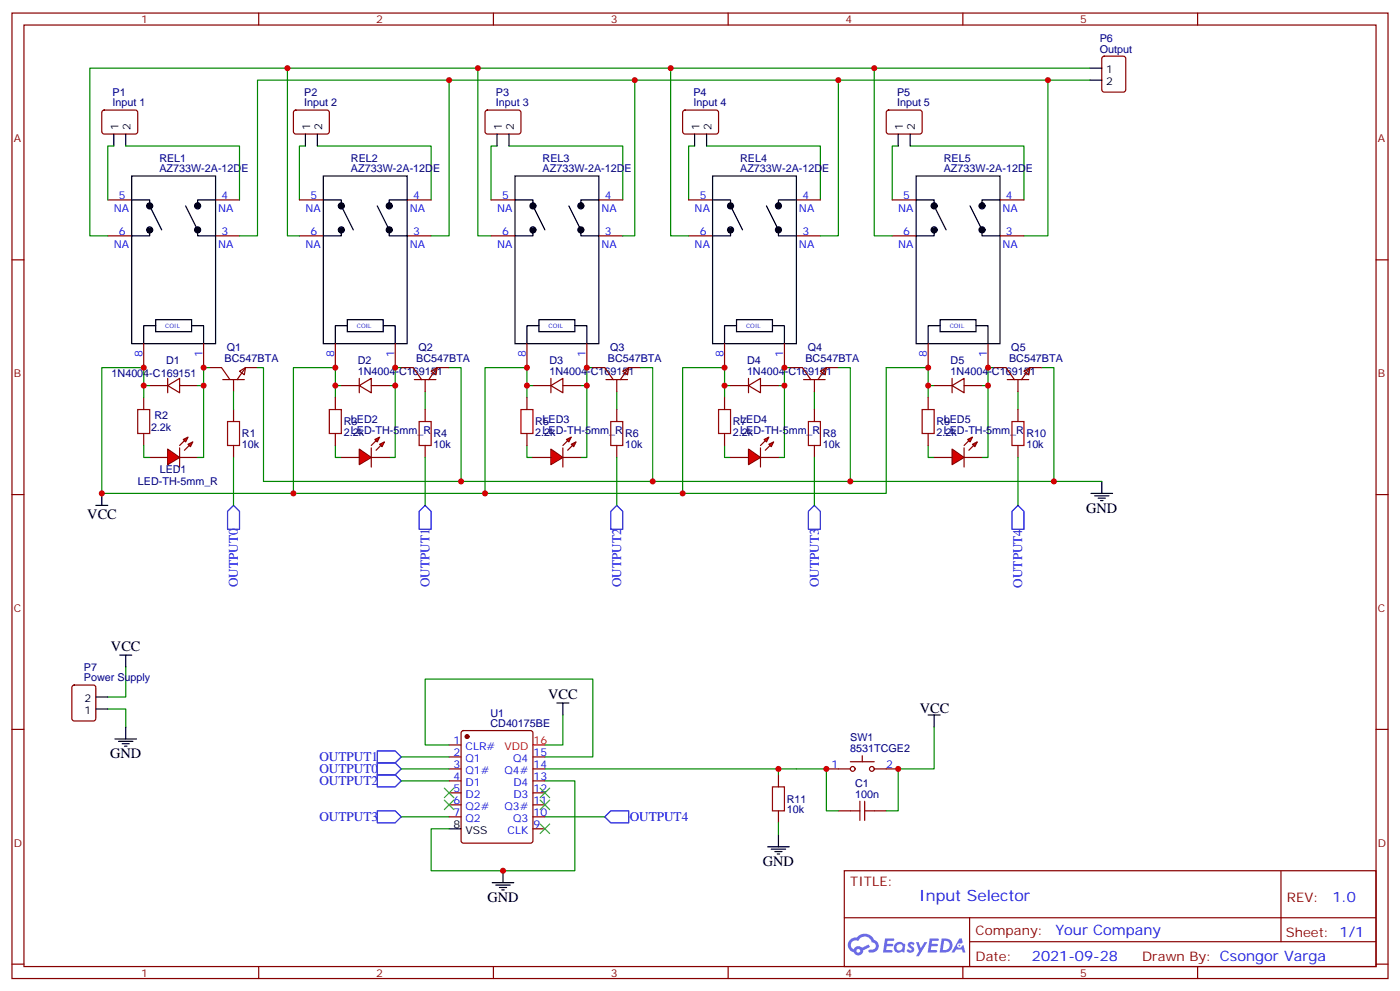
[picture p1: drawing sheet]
<svg xmlns="http://www.w3.org/2000/svg" width="412mm" height="292mm" viewBox="0 0 412 292" stroke-linecap="round" stroke-linejoin="round" font-family="sans-serif">
<g fill="none" stroke="#870000" stroke-width=".35">
<path d="M3.5 3.8h405.4v284.4h-405.4zM7.1 7.4h398.2v277.3h-398.2zM76.2 3.8v3.6M145.3 3.8v3.6M214.5 3.8v3.6M283.6 3.8v3.6M352.8 3.8v3.6M3.5 76.5h3.6M405.3 76.5h3.6M3.5 145.7h3.6M405.3 145.7h3.6M3.5 214.8h3.6"/>
<path d="M405.3 214.8h3.6M248.7 256.4h156.6v28.3h-156.6zM377.3 256.5v20.8M248.7 270.3h156.5M285.6 277.3h119.6M285.6 270.3v14.1M3.5 284h3.6M76.2 284.7v3.5M145.3 284.7v3.5M214.5 284.7v3.5M283.6 284.7v3.5M352.8 284.7v3.5"/>
<path d="M405.3 284h3.6"/>
</g>
<g fill="#5487ff">
<path d="M267.7 277.6a1.22 1.22 0 0 1 1.7 .3l-.4 .6a.47 .47 0 0 0-.3-.5 .47 .47 0 0 0-.5 .2l.1 .3a1.14 1.14 0 0 1 .8 1.7 1.14 1.14 0 0 1-1.9 0l-.2-.2 .5-.5 .7 .4a.29 .29 0 0 0 .3-.3 .29 .29 0 0 0-.2-.3 1.04 1.04 0 0 1-.6-1.7z"/>
<path d="M260.7 276.4h2.4l.3 .1-.2 .5-1.8 .1-.1 .9h1.5l.3 .3-.3 .4h-1.6l-.2 1.1h1.7l.2 .4-.2 .3h-2.6z"/>
<path d="M273.8 276.4h2.4l.3 .1-.1 .5-1.8 .1-.2 .9h1.6l.3 .3-.4 .4h-1.6l-.1 1.1h1.7l.2 .4-.2 .3h-2.6z"/>
<path d="M282.6 276.4h.7l.3 1.2-.6 .3a.69 .69 0 0 0-1 .3 .69 .69 0 0 0 .4 1 .69 .69 0 0 0 .9-.6l.5-.3 .6 2.2h-.8l-.2-.9h-1.8l-.5 .9h-.8z"/>
<path d="M269.8 277.4h.8l.6 1.9 1.1-1.9h.9l-2.6 4.2h-.8l.9-1.5z"/>
<path d="M277.4 276.4l-.6 4.1h1.3a2.11 2.11 0 0 0 2.5-2.1 2.11 2.11 0 0 0-2.5-2zM278.1 277.1a1.39 1.39 0 0 1 1.7 1.4 1.39 1.39 0 0 1-1.8 1.3h-.3z"/>
<path d="M263.7 278a1.54 1.54 0 0 0-.1 2.1 1.54 1.54 0 0 0 2.2 .2l.6 .2 .3-2.3-.2-.2-.4-.1a1.49 1.49 0 0 0-2.4 .1zM264 279a.94 .94 0 0 1 1.8 0 .94 .94 0 0 1-1.8 0z"/>
<path d="M250.4 276.7a2.18 2.18 0 0 0 1.1 3.8 1.44 1.44 0 0 0 1.6 .9 1.44 1.44 0 0 0 1.2-1.5l2-1-.5-.7-1.9 .9a1.47 1.47 0 0 0-2.4 .5 1.39 1.39 0 0 1-.7-2 1.39 1.39 0 0 1 2-.5 2.12 2.12 0 0 1 2.2-1.3 2.12 2.12 0 0 1 1.9 1.7 1.14 1.14 0 0 1 1.1 1.4 1.14 1.14 0 0 1-1.7 .8 .43 .43 0 0 0-.5 .3 .43 .43 0 0 0 .4 .5 1.98 1.98 0 0 0 2.5-1.2 1.98 1.98 0 0 0-1.2-2.5 3.1 3.1 0 0 0-5.3-.7l-.9 .1zM252.3 280a.55 .55 0 0 1 1.1 0 .55 .55 0 0 1-1.1 0z"/>
<circle cx="282.6" cy="278.5" r=".26"/>
</g>
<circle cx="137.6" cy="216.9" r=".53" fill="#870000" stroke="#870000" stroke-width=".35"/>
<g fill="none" stroke="#870000" stroke-width=".35">
<path d="M30.2 32.6l.5-.2 9.4 .1 .5 .6-.1 5.9-.6 .5-9.5-.1-.4-.6v-5.7zM31.7 58.9h7.1M63.5 58.9h7.1M31.7 69.5h7.1M63.5 69.5h7.1M42.3 101.2v7.1M44.1 113.6h5.3M49.4 113.6l3.5-2.2v4.3zM49.4 111.4v4.3M52.9 113.6h5.3M60 101.2v7.1M61.7 108.3h3.6l2.4 3.5"/>
<path d="M65.6 111.8h6.4M68.8 111.8v3.5M70.6 109.3l1.7-1-.3 2.1zM75.8 108.3h-3.5l-2.5 3.5M68.8 120.6v3.5M68.8 131.2v3.5M132.3 219.4h3.5M136.1 215.4l.4-.2h19.8l.6 .4 .1 32-.5 .7h-20l-.6-.4-.1-32zM132.3 222.9h3.5M132.3 226.4h3.5M132.3 230h3.5M132.3 233.5h3.5"/>
<path d="M132.3 237h3.5M157 222.9h3.5M157 226.4h3.5M157 230h3.5M157 233.5h3.5M157 237h3.5M132.3 240.6h3.5M157 240.6h3.5M157 244.1h3.5"/>
</g>
<g fill="none" stroke="#000" stroke-width=".35">
<path d="M33.5 39.5v3.5M37 39.5v3.5M38.8 51.8h24.7v49.4h-24.7zM38.8 58.9h5.3v1.7l3.5 7.1M63.5 58.9h-5.3v1.7M43.7 67.8l.8-.4-.1 .3-.5 .2h.4a.4 .4 0 0 1-.6 .1 .4 .4 0 0 1-.1-.5 .4 .4 0 0 1 .5-.2 .41 .41 0 0 1 .6 .1 .41 .41 0 0 1-.2 .6l-.6 .4-.4-.4 .1-.6 .7-.2 .4 .3v.4h-.4l.4 .1-.4-.1 .4 .3-.4-.3 .2 .4-.8 .2-.1-.6h.3M44.1 67.7v1.8h-5.3M44.2 60.6l.4-.1-.1-.5-.9 .1-.1 .9 .5 .3 .6-.2 .1-.7-.4-.3a.72 .72 0 0 0-.7 1.1h.3a.45 .45 0 0 0 .7-.3 .45 .45 0 0 0-.5-.6l-.4 .8 .7-.5M54.7 60.6l3.5 7.1v1.8h5.3M57.9 67.7l.8-.4-.3 .5a.4 .4 0 0 1-.5 .1 .4 .4 0 0 1-.2-.5 .4 .4 0 0 1 .5-.2 .41 .41 0 0 1 .7 .1 .41 .41 0 0 1-.3 .6l-.6 .4-.4-.4 .1-.6 .7-.2 .4 .3v.7l-.6 .3h-.4l-.1-.6h.4M58.4 60.5l.3-.1-.1-.5-.8 .1 .2 .5-.3-.5 .3 .5-.4-.2 .4 .2h-.4v.4l.5 .3 .6-.2 .1-.7-.3-.3a.72 .72 0 0 0-.7 1.1h.2a.45 .45 0 0 0 .7-.3 .45 .45 0 0 0-.4-.6l-.3 .3h.4l-.5 .1-.1 .4 .8-.5M45.9 94.2h10.5v3.5h-10.5z"/>
<path d="M45.9 95.9h-3.6v5.3M56.4 95.9h3.6v5.3M132.3 244.1h3.5"/>
<circle cx="44.1" cy="60.6" r=".88"/>
<circle cx="44.1" cy="67.7" r=".88"/>
<circle cx="58.2" cy="60.6" r=".88"/>
<circle cx="58.2" cy="67.7" r=".88"/>
</g>
<path d="M157 219.4h3.5" fill="none" stroke="#f00" stroke-width=".35"/>
<path d="M67 124.1h3.6v7.1h-3.6z" fill="none" stroke="#a10000" stroke-width=".35"/>
<path d="M33.5 43h-1.8v15.9M37 43h33.6v15.9M61.7 108.3h-1.7v5.3h-1.8M68.8 115.3v5.3M261.1 108.3v37h-231.1v-37h12.3v5.3h1.8" fill="none" stroke="#008700" stroke-width=".35"/>
<g fill="#f00" stroke="#870000" stroke-width=".35">
<path d="M49.4 132.3l3.5 2.4-3.5 2.1z"/>
<path d="M52.9 131.9v5.6z"/>
</g>
<g fill="#870000" stroke="#870000" stroke-width=".35">
<path d="M52.9 131.2l1.4-1.4z"/>
<path d="M55.7 131.2l-1.4 1.4z"/>
</g>
<g fill="#f00" stroke="#870000" stroke-width=".35">
<path d="M54 129.4l1.4-.7-.7 1.4z"/>
<path d="M55.4 130.8l1.4-.7-.7 1.5z"/>
</g>
<path d="M42.3 117.1v3.5M98.8 117.1v3.5M42.3 127.7v3.5M44.1 134.7h5.3M52.9 134.7h5.3M98.8 127.7v3.5" fill="none" stroke="#870000" stroke-width=".35"/>
<path d="M40.6 120.6h3.5v7.1h-3.5zM97 120.6h3.5v7.1h-3.5z" fill="none" stroke="#a10000" stroke-width=".35"/>
<path d="M42.3 113.6v3.5M60 113.6v21.1h-1.8M98.8 113.6v3.5M116.4 113.6v21.1h-1.7M42.3 131.2v3.5h1.8M98.8 131.2v3.5h1.7" fill="none" stroke="#008700" stroke-width=".35"/>
<g fill="#f00" stroke="#870000" stroke-width=".35">
<path d="M105.8 132.3l3.6 2.4-3.6 2.1z"/>
<path d="M109.4 131.9v5.6z"/>
</g>
<g fill="#870000" stroke="#870000" stroke-width=".35">
<path d="M109.4 131.2l1.4-1.4z"/>
<path d="M110.8 132.6l1.4-1.4z"/>
</g>
<g fill="#f00" stroke="#870000" stroke-width=".35">
<path d="M110.4 129.4l1.4-.7-.7 1.4z"/>
<path d="M111.8 130.8l1.4-.7-.7 1.5z"/>
</g>
<g fill="none" stroke="#870000" stroke-width=".35">
<path d="M86.7 32.6l.4-.2 9.5 .1 .4 .6-.1 5.9-.6 .5-9.4-.1-.5-.6v-5.7zM88.2 58.9h7M119.9 58.9h7.1M88.2 69.5h7M119.9 69.5h7.1M98.8 101.2v7.1M100.5 113.6h5.3M105.8 113.6l3.6-2.2v4.3zM105.8 111.4v4.3M109.4 113.6h5.3M116.4 101.2v7.1M118.2 108.3h3.5l2.5 3.5"/>
<path d="M122.1 111.8h6.3M125.2 111.8v3.5M127 109.3l1.8-1-.4 2.1zM132.3 108.3h-3.5l-2.5 3.5M155.2 117.1v3.5M100.5 134.7h5.3M109.4 134.7h5.3M125.2 120.6v3.5M125.2 131.2v3.5M155.2 127.7v3.5"/>
</g>
<path d="M90 43h-1.8v15.9M93.5 43h33.5v15.9M100.5 113.6h-1.7v-5.3h-12.4v37M118.2 108.3h-1.8v5.3h-1.7M125.2 115.3v5.3M155.2 113.6v3.5M172.9 113.6v21.1h-1.8M155.2 131.2v3.5h1.8" fill="none" stroke="#008700" stroke-width=".35"/>
<g fill="none" stroke="#000" stroke-width=".35">
<path d="M90 39.5v3.5M93.5 39.5v3.5M95.2 51.8h24.7v49.4h-24.7zM95.2 58.9h5.3v1.7l3.6 7.1M119.9 58.9h-5.2v1.7M100.2 67.8l.8-.4-.2 .3-.4 .2h.3a.4 .4 0 0 1-.5 .1 .4 .4 0 0 1-.2-.5 .4 .4 0 0 1 .5-.2 .41 .41 0 0 1 .7 .1 .41 .41 0 0 1-.3 .6l-.6 .4-.4-.4 .1-.6 .7-.2 .4 .3 .1 .4h-.5l.5 .1-.5-.1 .4 .3-.4-.3 .3 .4-.9 .2-.1-.6h.4M100.5 67.7v1.8h-5.3M100.7 60.6l.3-.1-.1-.5-.9 .1-.1 .9 .5 .3 .6-.2 .1-.7-.3-.3a.72 .72 0 0 0-.7 1.1h.2a.45 .45 0 0 0 .7-.3 .45 .45 0 0 0-.4-.6l-.5 .8 .8-.5M111.1 60.6l3.6 7.1v1.8h5.2M114.3 67.7l.8-.4-.2 .5a.4 .4 0 0 1-.6 .1 .4 .4 0 0 1-.1-.5 .4 .4 0 0 1 .5-.2 .41 .41 0 0 1 .6 .1 .41 .41 0 0 1-.2 .6l-.6 .4-.4-.4v-.6l.8-.2 .4 .3v.7l-.6 .3h-.4l-.1-.6h.3M114.8 60.5l.4-.1-.1-.5-.9 .1 .2 .5-.3-.5 .3 .5-.4-.2 .4 .2h-.4l.1 .4 .5 .3 .6-.2 .1-.7-.4-.3a.72 .72 0 0 0-.7 1.1h.3a.45 .45 0 0 0 .6-.3 .45 .45 0 0 0-.4-.6l-.3 .3h.4l-.4 .1-.2 .4 .8-.5M102.3 94.2h10.6v3.5h-10.6z"/>
<path d="M102.3 95.9h-3.5v5.3M112.9 95.9h3.5v5.3"/>
<circle cx="100.5" cy="60.6" r=".88"/>
<circle cx="100.5" cy="67.7" r=".88"/>
<circle cx="114.7" cy="67.7" r=".88"/>
<circle cx="114.7" cy="60.6" r=".88"/>
</g>
<path d="M123.5 124.1h3.5v7.1h-3.5zM153.5 120.6h3.5v7.1h-3.5z" fill="none" stroke="#a10000" stroke-width=".35"/>
<g fill="#f00" stroke="#870000" stroke-width=".35">
<path d="M162.3 132.3l3.5 2.4-3.5 2.1z"/>
<path d="M165.8 131.9v5.6z"/>
</g>
<g fill="#870000" stroke="#870000" stroke-width=".35">
<path d="M165.8 131.2l1.4-1.4z"/>
<path d="M167.2 132.6l1.4-1.4z"/>
</g>
<g fill="#f00" stroke="#870000" stroke-width=".35">
<path d="M166.9 129.4l1.4-.7-.7 1.4z"/>
<path d="M168.3 130.8l1.4-.7-.7 1.5z"/>
</g>
<g fill="none" stroke="#870000" stroke-width=".35">
<path d="M143.1 32.6l.5-.2 9.4 .1 .5 .6-.1 5.9-.6 .5-9.5-.1-.4-.6v-5.7zM144.6 58.9h7.1M176.4 58.9h7M144.6 69.5h7.1M176.4 69.5h7M155.2 101.2v7.1M157 113.6h5.3M162.3 113.6l3.5-2.2v4.3zM162.3 111.4v4.3M165.8 113.6h5.3M172.9 101.2v7.1M174.6 108.3h3.6l2.4 3.5"/>
<path d="M178.5 111.8h6.4M181.7 111.8v3.5M183.4 109.3l1.8-1-.3 2.1zM188.7 108.3h-3.5l-2.5 3.5M213.4 117.1v3.5M157 134.7h5.3M165.8 134.7h5.3M181.7 120.6v3.5M181.7 131.2v3.5M213.4 127.7v3.5"/>
</g>
<path d="M146.4 43h-1.8v15.9M149.9 43h33.5v15.9M157 113.6h-1.8v-5.3h-12.3v37M174.6 108.3h-1.7v5.3h-1.8M181.7 115.3v5.3M213.4 113.6v3.5M231.1 113.6v21.1h-1.8M213.4 131.2v3.5h1.8" fill="none" stroke="#008700" stroke-width=".35"/>
<g fill="none" stroke="#000" stroke-width=".35">
<path d="M146.4 39.5v3.5M149.9 39.5v3.5M151.7 51.8h24.7v49.4h-24.7zM151.7 58.9h5.3v1.7l3.5 7.1M176.4 58.9h-5.3v1.7M156.6 67.8l.8-.4-.1 .3-.5 .2h.4a.4 .4 0 0 1-.6 .1 .4 .4 0 0 1-.1-.5 .4 .4 0 0 1 .5-.2 .41 .41 0 0 1 .6 .1 .41 .41 0 0 1-.2 .6l-.7 .4-.3-.4v-.6l.8-.2 .4 .3v.4h-.4l.4 .1-.4-.1 .4 .3-.4-.3 .2 .4-.8 .2-.1-.6h.3M157 67.7v1.8h-5.3M157.1 60.6l.4-.1-.1-.5-.9 .1-.1 .9 .5 .3 .6-.2 .1-.7-.4-.3a.72 .72 0 0 0-.7 1.1h.3a.45 .45 0 0 0 .6-.3 .45 .45 0 0 0-.4-.6l-.5 .8 .8-.5M167.6 60.6l3.5 7.1v1.8h5.3M170.8 67.7l.7-.4-.2 .5a.4 .4 0 0 1-.5 .1 .4 .4 0 0 1-.2-.5 .4 .4 0 0 1 .5-.2 .41 .41 0 0 1 .6 .1 .41 .41 0 0 1-.2 .6l-.6 .4-.4-.4 .1-.6 .7-.2 .4 .3v.7l-.6 .3h-.4l-.1-.6h.4M171.2 60.5l.4-.1-.1-.5-.8 .1 .2 .5-.3-.5 .3 .5-.4-.2 .4 .2h-.4v.4l.5 .3 .6-.2 .1-.7-.3-.3a.72 .72 0 0 0-.7 1.1h.2a.45 .45 0 0 0 .7-.3 .45 .45 0 0 0-.4-.6l-.3 .3h.3l-.4 .1-.1 .4 .8-.5M158.7 94.2h10.6v3.5h-10.6z"/>
<path d="M158.7 95.9h-3.5v5.3M169.3 95.9h3.6v5.3"/>
<circle cx="157" cy="60.6" r=".88"/>
<circle cx="157" cy="67.7" r=".88"/>
<circle cx="171.1" cy="67.7" r=".88"/>
<circle cx="171.1" cy="60.6" r=".88"/>
</g>
<path d="M179.9 124.1h3.5v7.1h-3.5zM211.7 120.6h3.5v7.1h-3.5z" fill="none" stroke="#a10000" stroke-width=".35"/>
<g fill="#f00" stroke="#870000" stroke-width=".35">
<path d="M220.5 132.3l3.5 2.4-3.5 2.1z"/>
<path d="M224 131.9v5.6z"/>
</g>
<g fill="#870000" stroke="#870000" stroke-width=".35">
<path d="M224 131.2l1.4-1.4z"/>
<path d="M225.4 132.6l1.4-1.4z"/>
</g>
<g fill="#f00" stroke="#870000" stroke-width=".35">
<path d="M225.1 129.4l1.4-.7-.7 1.4z"/>
<path d="M226.5 130.8l1.4-.7-.7 1.5z"/>
</g>
<g fill="none" stroke="#870000" stroke-width=".35">
<path d="M201.3 32.6l.5-.2 9.4 .1 .5 .6-.1 5.9-.6 .5-9.5-.1-.4-.6v-5.7zM202.8 58.9h7.1M234.6 58.9h7.1M202.8 69.5h7.1M234.6 69.5h7.1M213.4 101.2v7.1M215.2 113.6h5.3M220.5 113.6l3.5-2.2v4.3zM220.5 111.4v4.3M224 113.6h5.3M231.1 101.2v7.1M232.8 108.3h3.6l2.4 3.5"/>
<path d="M236.7 111.8h6.4M239.9 111.8v3.5M241.7 109.3l1.7-1-.3 2.1zM246.9 108.3h-3.5l-2.5 3.5M273.4 117.1v3.5M215.2 134.7h5.3M224 134.7h5.3M239.9 120.6v3.5M239.9 131.2v3.5M273.4 127.7v3.5"/>
</g>
<path d="M204.6 43h-1.8v15.9M208.1 43h33.6v15.9M215.2 113.6h-1.8v-5.3h-12.3v37M232.8 108.3h-1.7v5.3h-1.8M239.9 115.3v5.3M273.4 113.6v3.5M291 113.6v21.1h-1.7M273.4 131.2v3.5h1.8" fill="none" stroke="#008700" stroke-width=".35"/>
<g fill="none" stroke="#000" stroke-width=".35">
<path d="M204.6 39.5v3.5M208.1 39.5v3.5M209.9 51.8h24.7v49.4h-24.7zM209.9 58.9h5.3v1.7l3.5 7.1M234.6 58.9h-5.3v1.7M214.8 67.8l.8-.4-.1 .3-.5 .2h.4a.4 .4 0 0 1-.6 .1 .4 .4 0 0 1-.1-.5 .4 .4 0 0 1 .5-.2 .41 .41 0 0 1 .6 .1 .41 .41 0 0 1-.2 .6l-.6 .4-.4-.4 .1-.6 .7-.2 .4 .3v.4h-.4l.4 .1-.4-.1 .4 .3-.4-.3 .2 .4-.8 .2-.1-.6h.3M215.2 67.7v1.8h-5.3M215.3 60.6l.4-.1-.1-.5-.9 .1-.1 .9 .5 .3 .6-.2 .1-.7-.4-.3a.72 .72 0 0 0-.7 1.1h.3a.45 .45 0 0 0 .7-.3 .45 .45 0 0 0-.5-.6l-.5 .8 .8-.5M225.8 60.6l3.5 7.1v1.8h5.3M229 67.7l.8-.4-.3 .5a.4 .4 0 0 1-.5 .1 .4 .4 0 0 1-.2-.5 .4 .4 0 0 1 .5-.2 .41 .41 0 0 1 .7 .1 .41 .41 0 0 1-.3 .6l-.6 .4-.4-.4 .1-.6 .7-.2 .4 .3v.7l-.6 .3h-.4l-.1-.6h.4M229.5 60.5l.3-.1-.1-.5-.8 .1 .2 .5-.3-.5 .3 .5-.4-.2 .4 .2h-.4v.4l.5 .3 .6-.2 .1-.7-.3-.3a.72 .72 0 0 0-.7 1.1h.2a.45 .45 0 0 0 .7-.3 .45 .45 0 0 0-.4-.6l-.3 .3h.4l-.5 .1-.1 .4 .8-.5M217 94.2h10.5v3.5h-10.5z"/>
<path d="M217 95.9h-3.6v5.3M227.5 95.9h3.6v5.3"/>
<circle cx="215.2" cy="67.7" r=".88"/>
<circle cx="215.2" cy="60.6" r=".88"/>
<circle cx="229.3" cy="60.6" r=".88"/>
<circle cx="229.3" cy="67.7" r=".88"/>
</g>
<path d="M238.1 124.1h3.6v7.1h-3.6zM271.6 120.6h3.6v7.1h-3.6z" fill="none" stroke="#a10000" stroke-width=".35"/>
<g fill="#f00" stroke="#870000" stroke-width=".35">
<path d="M280.5 132.3l3.5 2.4-3.5 2.1z"/>
<path d="M284 131.9v5.6z"/>
</g>
<g fill="#870000" stroke="#870000" stroke-width=".35">
<path d="M284 131.2l1.4-1.4z"/>
<path d="M285.4 132.6l1.4-1.4z"/>
</g>
<g fill="#f00" stroke="#870000" stroke-width=".35">
<path d="M285 129.4l1.5-.7-.7 1.4z"/>
<path d="M286.5 130.8l1.4-.7-.7 1.5z"/>
</g>
<g fill="none" stroke="#870000" stroke-width=".35">
<path d="M324.8 16.8l.5-.3h5.6l.7 .5v9.4l-.5 .7h-5.8l-.7-.4v-9.4zM261.3 32.6l.5-.2 9.4 .1 .4 .6v5.9l-.7 .5-9.4-.1-.4-.6v-5.7zM262.8 58.9h7.1M294.6 58.9h7M262.8 69.5h7.1M294.6 69.5h7M273.4 101.2v7.1M275.2 113.6h5.3M280.5 113.6l3.5-2.2v4.3zM280.5 111.4v4.3M284 113.6h5.3M291 101.2v7.1"/>
<path d="M292.8 108.3h3.5l2.5 3.5M296.7 111.8h6.3M299.9 111.8v3.5M301.6 109.3l1.8-1-.4 2.1zM306.9 108.3h-3.5l-2.5 3.5M275.2 134.7h5.3M284 134.7h5.3M299.9 120.6v3.5M299.9 131.2v3.5M21.4 202l.5-.2h5.6l.7 .4v9.4l-.4 .7h-5.9l-.7-.4v-9.4zM229.3 228.2v3.5M229.3 238.8v3.5"/>
<path d="M243.4 226.4h7.1M246.9 238.8h3.6M250.5 224.3h7M254 222.6v1.7M257.5 226.4h7.1M257.5 238.8h3.6"/>
<circle cx="251.2" cy="226.4" r=".71"/>
<circle cx="256.8" cy="226.4" r=".71"/>
</g>
<g fill="none" stroke="#008700" stroke-width=".35">
<path d="M84.7 20.1v49.4h3.5M132.3 23.6v45.9h-5.3M140.8 20.1v49.4h3.8M187 23.6v45.9h-3.6M197.6 20.1v49.4h5.2M246.9 23.6v45.9h-5.2M257.5 20.1v49.4h5.3M308.7 23.6v45.9h-7.1M321 23.6h-245.2v45.9h-5.2M321 20.1h-294.5v49.4h5.2M264.6 43h-1.8v15.9M268.1 43h33.5v15.9"/>
<path d="M75.8 108.3h1.8v33.5h232.8v-33.5h-3.5M132.3 108.3h3.5v33.5M188.7 108.3h3.6v33.5M246.9 108.3h3.6v33.5M261.1 108.3h12.3v5.3h1.8M292.8 108.3h-1.8v5.3h-1.7M299.9 115.3v5.3M68.8 134.7v14.1M125.2 134.7v14.1M181.7 134.7v14.1M239.9 134.7v14.1M299.9 134.7v14.1"/>
<path d="M310.4 141.8h14.2M37 196.5v8.8h-5.3M31.7 208.8h5.3v5.3M132.3 219.4h-7.1v-19.4h49.4v22.9h-14.1M165.8 210.6v8.8h-5.3M275.2 214.1v12.3h-10.6v12.4h-3.5M118.2 222.9h14.1M118.2 226.4h14.1M118.2 230h14.1M160.5 230h8.8v26.4h-42.3v-12.3h5.3M160.5 226.4h82.9v12.4h3.5M229.3 226.4v1.8"/>
<path d="M118.2 240.6h14.1M160.5 240.6h17.7M229.3 242.3v3.6"/>
</g>
<g fill="none" stroke="#000" stroke-width=".35">
<path d="M264.6 39.5v3.5M268.1 39.5v3.5M321 20.1h3.6M321 23.6h3.6M269.9 51.8h24.7v49.4h-24.7zM269.9 58.9h5.3v1.7l3.5 7.1M294.6 58.9h-5.3v1.7M274.8 67.8l.8-.4-.1 .3-.5 .2h.3a.4 .4 0 0 1-.5 .1 .4 .4 0 0 1-.2-.5 .4 .4 0 0 1 .6-.2 .41 .41 0 0 1 .6 .1 .41 .41 0 0 1-.3 .6l-.6 .4-.3-.4v-.6l.7-.2 .5 .3v.4h-.4l.4 .1-.4-.1 .3 .3-.3-.3 .2 .4-.8 .2-.2-.6h.4M275.2 67.7v1.8h-5.3M275.3 60.6l.4-.1-.1-.5-.9 .1-.1 .9 .5 .3 .6-.2v-.7l-.3-.3a.72 .72 0 0 0-.7 1.1h.2a.45 .45 0 0 0 .7-.3 .45 .45 0 0 0-.4-.6l-.5 .8 .8-.5M285.8 60.6l3.5 7.1v1.8h5.3M288.9 67.7l.8-.4-.2 .5a.4 .4 0 0 1-.5 .1 .4 .4 0 0 1-.2-.5 .4 .4 0 0 1 .5-.2 .41 .41 0 0 1 .6 .1 .41 .41 0 0 1-.2 .6l-.6 .4-.4-.4 .1-.6 .7-.2 .4 .3v.7l-.6 .3h-.4l-.1-.6h.4"/>
<path d="M289.4 60.5l.4-.1-.1-.5-.8 .1 .2 .5-.3-.5 .3 .5-.4-.2 .4 .2h-.5l.1 .4 .5 .3 .6-.2 .1-.7-.3-.3a.72 .72 0 0 0-.7 1.1h.2a.45 .45 0 0 0 .7-.3 .45 .45 0 0 0-.5-.6l-.2 .3h.3l-.4 .1-.1 .4 .7-.5M276.9 94.2h10.6v3.5h-10.6zM276.9 95.9h-3.5v5.3M287.5 95.9h3.5v5.3M28.2 148.8h3.5M30 145.3v3.5M321.4 145.3h6.3M322.4 146h4.3M323.5 146.7h2.1M324.2 147.4h.7M324.6 141.8v3.5M35.3 192.9h3.5"/>
<path d="M37 192.9v3.6M28.2 208.8h3.5M28.2 205.3h3.5M33.9 217.6h6.3M34.9 218.3h4.3M36 219h2.1M36.7 219.7h.7M37 214.1v3.5M164 207h3.6M165.8 207v3.6M273.4 210.6h3.5M275.2 210.6v3.5"/>
<path d="M145 260h6.3M148.2 256.4v3.6M226.1 249.4h6.4M227.2 250.1h4.2M228.2 250.8h2.2M229 251.5h.7M229.3 245.9v3.5M146 260.7h4.3M147.1 261.4h2.1M147.8 262.1h.7"/>
<circle cx="275.2" cy="67.7" r=".88"/>
<circle cx="275.2" cy="60.6" r=".88"/>
<circle cx="289.3" cy="67.7" r=".88"/>
<circle cx="289.3" cy="60.6" r=".88"/>
</g>
<path d="M298.1 124.1h3.5v7.1h-3.5zM227.5 231.7h3.6v7.1h-3.6zM250.5 238.8h2.8M253.3 236v5.6M254.7 238.8h2.8M254.7 236v5.6" fill="none" stroke="#a10000" stroke-width=".35"/>
<path d="M68.8 148.8l1.8 1.8v5.3h-3.6v-5.3zM125.2 148.8l1.8 1.8v5.3h-3.5v-5.3zM181.7 148.8l1.7 1.8v5.3h-3.5v-5.3zM239.9 148.8l1.8 1.8v5.3h-3.6v-5.3zM299.9 148.8l1.7 1.8v5.3h-3.5v-5.3zM111.1 224.7h5.3l1.8 1.7-1.8 1.8h-5.3zM111.1 221.2h5.3l1.8 1.7-1.8 1.8h-5.3zM111.1 228.2h5.3l1.8 1.8-1.8 1.7h-5.3zM111.1 238.8h5.3l1.8 1.8-1.8 1.7h-5.3zM178.2 240.6l1.7-1.8h5.3v3.5h-5.3z" fill="none" stroke="#00f" stroke-width=".35"/>
<path d="M130.9 235.6l2.8 2.8M130.9 232.1l2.8 2.8M133.7 235.6l-2.8 2.8M133.7 232.1l-2.8 2.8M159.1 235.6l2.8 2.8M159.1 232.1l2.8 2.8M161.9 235.6l-2.8 2.8M161.9 232.1l-2.8 2.8M159.1 242.7l2.8 2.8M161.9 242.7l-2.8 2.8" fill="none" stroke="#3c3" stroke-width=".35"/>
<g fill="#c00">
<circle cx="60" cy="108.3" r=".88"/>
<circle cx="60" cy="113.6" r=".88"/>
<circle cx="42.3" cy="108.3" r=".88"/>
<circle cx="42.3" cy="113.6" r=".88"/>
<circle cx="98.8" cy="113.6" r=".88"/>
<circle cx="98.8" cy="108.3" r=".88"/>
<circle cx="116.4" cy="113.6" r=".88"/>
<circle cx="116.4" cy="108.3" r=".88"/>
<circle cx="155.2" cy="113.6" r=".88"/>
<circle cx="155.2" cy="108.3" r=".88"/>
<circle cx="172.9" cy="113.6" r=".88"/>
<circle cx="172.9" cy="108.3" r=".88"/>
<circle cx="213.4" cy="113.6" r=".88"/>
<circle cx="213.4" cy="108.3" r=".88"/>
<circle cx="231.1" cy="113.6" r=".88"/>
<circle cx="231.1" cy="108.3" r=".88"/>
<circle cx="273.4" cy="113.6" r=".88"/>
<circle cx="273.4" cy="108.3" r=".88"/>
<circle cx="291" cy="113.6" r=".88"/>
<circle cx="291" cy="108.3" r=".88"/>
<circle cx="250.5" cy="141.8" r=".88"/>
<circle cx="192.3" cy="141.8" r=".88"/>
<circle cx="135.8" cy="141.8" r=".88"/>
<circle cx="310.4" cy="141.8" r=".88"/>
<circle cx="30" cy="145.3" r=".88"/>
<circle cx="201.1" cy="145.3" r=".88"/>
<circle cx="142.9" cy="145.3" r=".88"/>
<circle cx="86.4" cy="145.3" r=".88"/>
<circle cx="84.7" cy="20.1" r=".88"/>
<circle cx="132.3" cy="23.6" r=".88"/>
<circle cx="140.8" cy="20.1" r=".88"/>
<circle cx="187" cy="23.6" r=".88"/>
<circle cx="197.6" cy="20.1" r=".88"/>
<circle cx="246.9" cy="23.6" r=".88"/>
<circle cx="257.5" cy="20.1" r=".88"/>
<circle cx="308.7" cy="23.6" r=".88"/>
<circle cx="148.2" cy="256.4" r=".88"/>
<circle cx="243.4" cy="226.4" r=".88"/>
<circle cx="264.6" cy="226.4" r=".88"/>
<circle cx="229.3" cy="226.4" r=".88"/>
</g>
<text font-size="4.6" fill="#00f" x="270.8" y="265.5">Input Selector</text>
<g font-size="4.2">
<text x="25.7" y="152.9">VCC</text>
<text x="320" y="151">GND</text>
<text x="32.7" y="191.7">VCC</text>
<text x="161.5" y="205.8">VCC</text>
<text x="270.9" y="209.9">VCC</text>
<text x="32.5" y="223.3">GND</text>
<text x="224.7" y="255">GND</text>
<text x="143.6" y="265.6">GND</text>
</g>
<g font-size="4.2" fill="#00f">
<text x="392.5" y="265.7">1.0</text>
<text x="310.9" y="275.3">Your Company</text>
<text x="304" y="283.1">2021-09-28</text>
</g>
<g font-size="3.9" fill="#00f">
<text x="70.1" y="172.9" transform="rotate(-90 70.1 172.9)">OUTPUT0</text>
<text x="126.5" y="172.9" transform="rotate(-90 126.5 172.9)">OUTPUT1</text>
<text x="183" y="172.9" transform="rotate(-90 183 172.9)">OUTPUT2</text>
<text x="241.2" y="172.9" transform="rotate(-90 241.2 172.9)">OUTPUT3</text>
<text x="301.1" y="173" transform="rotate(-90 301.1 173)">OUTPUT4</text>
<text x="94.1" y="227.7">OUTPUT0</text>
<text x="94.1" y="224.2">OUTPUT1</text>
<text x="94.1" y="231.3">OUTPUT2</text>
<text x="94.1" y="241.8">OUTPUT3</text>
<text x="185.5" y="241.8">OUTPUT4</text>
</g>
<g font-size="3.9" fill="#800">
<text x="250.5" y="261">TITLE:</text>
<text x="379.1" y="265.7">REV:</text>
<text x="287.4" y="275.2">Company:</text>
<text x="378.7" y="275.8">Sheet: 1/1</text>
<text x="287.4" y="282.9">Date:</text>
<text x="336.4" y="283">Drawn By: Csongor Varga</text>
</g>
<g font-size="3.2" fill="#800">
<text x="41.6" y="6.8">1</text>
<text x="110.8" y="6.8">2</text>
<text x="179.9" y="6.8">3</text>
<text x="249.1" y="6.8">4</text>
<text x="318.2" y="6.8">5</text>
<text x="4.1" y="41.9">A</text>
<text x="405.9" y="41.9">A</text>
<text x="4.1" y="111.1">B</text>
<text x="405.9" y="111.1">B</text>
<text x="4.1" y="180.2">C</text>
<text x="405.9" y="180.2">C</text>
<text x="4.1" y="249.4">D</text>
<text x="405.9" y="249.4">D</text>
<text x="41.6" y="287.7">1</text>
<text x="110.8" y="287.7">2</text>
<text x="179.9" y="287.7">3</text>
<text x="249.1" y="287.7">4</text>
<text x="318.2" y="287.7">5</text>
</g>
<g font-size="3.2" fill="#000080">
<text x="323.9" y="15.5">Output</text>
<text x="324" y="12.2">P6</text>
<text x="33.2" y="28.2">P1</text>
<text x="89.6" y="28.2">P2</text>
<text x="146.1" y="28.2">P3</text>
<text x="204.3" y="28.2">P4</text>
<text x="264.2" y="28.2">P5</text>
<text x="33.2" y="31.4">Input 1</text>
<text x="89.6" y="31.4">Input 2</text>
<text x="146.1" y="31.4">Input 3</text>
<text x="204.3" y="31.4">Input 4</text>
<text x="264.2" y="31.4">Input 5</text>
<text x="46.9" y="47.6">REL1</text>
<text x="103.4" y="47.6">REL2</text>
<text x="159.8" y="47.6">REL3</text>
<text x="218" y="47.6">REL4</text>
<text x="278" y="47.6">REL5</text>
<text x="46.9" y="50.8">AZ733W-2A-12DE</text>
<text x="103.4" y="50.8">AZ733W-2A-12DE</text>
<text x="159.8" y="50.8">AZ733W-2A-12DE</text>
<text x="218" y="50.8">AZ733W-2A-12DE</text>
<text x="278" y="50.8">AZ733W-2A-12DE</text>
<text x="49" y="107.2">D1</text>
<text x="66.2" y="106.5">BC547BTA</text>
<text x="66.8" y="103.4">Q1</text>
<text x="105.4" y="107.2">D2</text>
<text x="122.6" y="106.5">BC547BTA</text>
<text x="123.3" y="103.4">Q2</text>
<text x="161.8" y="107.2">D3</text>
<text x="179.1" y="106.5">BC547BTA</text>
<text x="179.7" y="103.4">Q3</text>
<text x="220" y="107.2">D4</text>
<text x="237.3" y="106.5">BC547BTA</text>
<text x="237.9" y="103.4">Q4</text>
<text x="280" y="107.2">D5</text>
<text x="297.2" y="106.5">BC547BTA</text>
<text x="297.9" y="103.4">Q5</text>
<text x="32.9" y="111.2">1N4004-C169151</text>
<text x="105.4" y="110.4">1N4004-C169151</text>
<text x="161.8" y="110.4">1N4004-C169151</text>
<text x="220" y="110.4">1N4004-C169151</text>
<text x="280" y="110.4">1N4004-C169151</text>
<text x="45.5" y="123.5">R2</text>
<text x="101.2" y="125.2">R3</text>
<text x="103.4" y="124.5">LED2</text>
<text x="157.7" y="125.2">R5</text>
<text x="159.8" y="124.5">LED3</text>
<text x="215.9" y="125.2">R7</text>
<text x="218" y="124.5">LED4</text>
<text x="275.9" y="125.2">R9</text>
<text x="278" y="124.5">LED5</text>
<text x="44.5" y="127">2.2k</text>
<text x="71.3" y="131.8">10k</text>
<text x="71.3" y="128.7">R1</text>
<text x="101.2" y="128.3">2.2k</text>
<text x="103.4" y="127.7">LED-TH-5mm_R</text>
<text x="127.7" y="131.8">10k</text>
<text x="127.7" y="128.7">R4</text>
<text x="157.7" y="128.3">2.2k</text>
<text x="159.8" y="127.7">LED-TH-5mm_R</text>
<text x="184.1" y="131.8">10k</text>
<text x="184.1" y="128.7">R6</text>
<text x="215.9" y="128.3">2.2k</text>
<text x="218" y="127.7">LED-TH-5mm_R</text>
<text x="242.4" y="131.8">10k</text>
<text x="242.4" y="128.7">R8</text>
<text x="275.9" y="128.3">2.2k</text>
<text x="278" y="127.7">LED-TH-5mm_R</text>
<text x="302.3" y="131.8">10k</text>
<text x="302.3" y="128.7">R10</text>
<text x="40.6" y="142.9">LED-TH-5mm_R</text>
<text x="47" y="139.4">LED1</text>
<text x="24.7" y="197.6">P7</text>
<text x="24.7" y="200.7">Power Supply</text>
<text x="144.5" y="214.1">CD40175BE</text>
<text x="144.5" y="211.2">U1</text>
<text x="250.4" y="221.5">8531TCGE2</text>
<text x="250.4" y="218.3">SW1</text>
<text x="251.9" y="231.7">C1</text>
<text x="231.8" y="239.5">10k</text>
<text x="231.8" y="236.4">R11</text>
<text x="251.9" y="234.9">100n</text>
</g>
<g font-size="3.2">
<text x="325.9" y="21.5">1</text>
<text x="325.9" y="25">2</text>
<text x="34.9" y="38.2" transform="rotate(-90 34.9 38.2)">1</text>
<text x="38.5" y="38.2" transform="rotate(-90 38.5 38.2)">2</text>
<text x="91.4" y="38.2" transform="rotate(-90 91.4 38.2)">1</text>
<text x="94.9" y="38.2" transform="rotate(-90 94.9 38.2)">2</text>
<text x="147.8" y="38.2" transform="rotate(-90 147.8 38.2)">1</text>
<text x="151.3" y="38.2" transform="rotate(-90 151.3 38.2)">2</text>
<text x="206" y="38.2" transform="rotate(-90 206 38.2)">1</text>
<text x="209.5" y="38.2" transform="rotate(-90 209.5 38.2)">2</text>
<text x="266" y="38.2" transform="rotate(-90 266 38.2)">1</text>
<text x="269.5" y="38.2" transform="rotate(-90 269.5 38.2)">2</text>
<text x="24.9" y="206.7">2</text>
<text x="24.9" y="210.2">1</text>
<text x="133.6" y="243.7">8</text>
<text x="137.1" y="245.5">VSS</text>
</g>
<g font-size="3.2" fill="#00f">
<text x="35" y="58.5">5</text>
<text x="65.3" y="58.5">4</text>
<text x="91.5" y="58.5">5</text>
<text x="121.7" y="58.5">4</text>
<text x="147.9" y="58.5">5</text>
<text x="178.2" y="58.5">4</text>
<text x="206.1" y="58.5">5</text>
<text x="236.4" y="58.5">4</text>
<text x="266.1" y="58.5">5</text>
<text x="296.3" y="58.5">4</text>
<text x="33.5" y="62.4">NA</text>
<text x="64.2" y="62.4">NA</text>
<text x="90" y="62.4">NA</text>
<text x="120.7" y="62.4">NA</text>
<text x="146.4" y="62.4">NA</text>
<text x="177.1" y="62.4">NA</text>
<text x="204.6" y="62.4">NA</text>
<text x="235.3" y="62.4">NA</text>
<text x="264.6" y="62.4">NA</text>
<text x="295.3" y="62.4">NA</text>
<text x="35" y="69.1">6</text>
<text x="65.3" y="69.1">3</text>
<text x="91.5" y="69.1">6</text>
<text x="121.7" y="69.1">3</text>
<text x="147.9" y="69.1">6</text>
<text x="178.2" y="69.1">3</text>
<text x="206.1" y="69.1">6</text>
<text x="236.4" y="69.1">3</text>
<text x="266.1" y="69.1">6</text>
<text x="296.3" y="69.1">3</text>
<text x="33.5" y="73">NA</text>
<text x="64.2" y="73">NA</text>
<text x="90" y="73">NA</text>
<text x="120.7" y="73">NA</text>
<text x="146.4" y="73">NA</text>
<text x="177.1" y="73">NA</text>
<text x="204.6" y="73">NA</text>
<text x="235.3" y="73">NA</text>
<text x="264.6" y="73">NA</text>
<text x="295.3" y="73">NA</text>
<text x="42" y="105" transform="rotate(-90 42 105)">8</text>
<text x="59.6" y="105" transform="rotate(-90 59.6 105)">1</text>
<text x="98.4" y="105" transform="rotate(-90 98.4 105)">8</text>
<text x="116.1" y="105" transform="rotate(-90 116.1 105)">1</text>
<text x="154.9" y="105" transform="rotate(-90 154.9 105)">8</text>
<text x="172.5" y="105" transform="rotate(-90 172.5 105)">1</text>
<text x="213.1" y="105" transform="rotate(-90 213.1 105)">8</text>
<text x="230.7" y="105" transform="rotate(-90 230.7 105)">1</text>
<text x="273" y="105" transform="rotate(-90 273 105)">8</text>
<text x="290.7" y="105" transform="rotate(-90 290.7 105)">1</text>
<text x="133.6" y="219">1</text>
<text x="137.1" y="220.8">CLR#</text>
<text x="133.6" y="222.6">2</text>
<text x="133.6" y="226.1">3</text>
<text x="137.1" y="224.3">Q1</text>
<text x="137.1" y="227.9">Q1#</text>
<text x="148.6" y="227.9">Q4#</text>
<text x="151.2" y="224.3">Q4</text>
<text x="157.2" y="226.1">14</text>
<text x="157.2" y="222.6">15</text>
<text x="244.9" y="226.1">1</text>
<text x="261.1" y="226.1">2</text>
<text x="133.6" y="229.6">4</text>
<text x="133.6" y="233.2">5</text>
<text x="137.1" y="231.4">D1</text>
<text x="151.2" y="231.4">D4</text>
<text x="157.2" y="233.2">12</text>
<text x="157.2" y="229.6">13</text>
<text x="133.6" y="236.7">6</text>
<text x="137.1" y="234.9">D2</text>
<text x="137.1" y="238.4">Q2#</text>
<text x="148.6" y="238.4">Q3#</text>
<text x="151.2" y="234.9">D3</text>
<text x="157.2" y="236.7">11</text>
<text x="133.6" y="240.2">7</text>
<text x="137.1" y="242">Q2</text>
<text x="149.5" y="245.5">CLK</text>
<text x="151.2" y="242">Q3</text>
<text x="157.2" y="243.7">9</text>
<text x="157.2" y="240.2">10</text>
</g>
<g font-size="3.2" fill="#f00">
<text x="148.6" y="220.8">VDD</text>
<text x="157.2" y="219">16</text>
</g>
<g font-size="1.8" fill="#00f">
<text x="48.7" y="96.6">COIL</text>
<text x="105.1" y="96.6">COIL</text>
<text x="161.6" y="96.6">COIL</text>
<text x="219.8" y="96.6">COIL</text>
<text x="279.8" y="96.6">COIL</text>
</g>
</svg>
